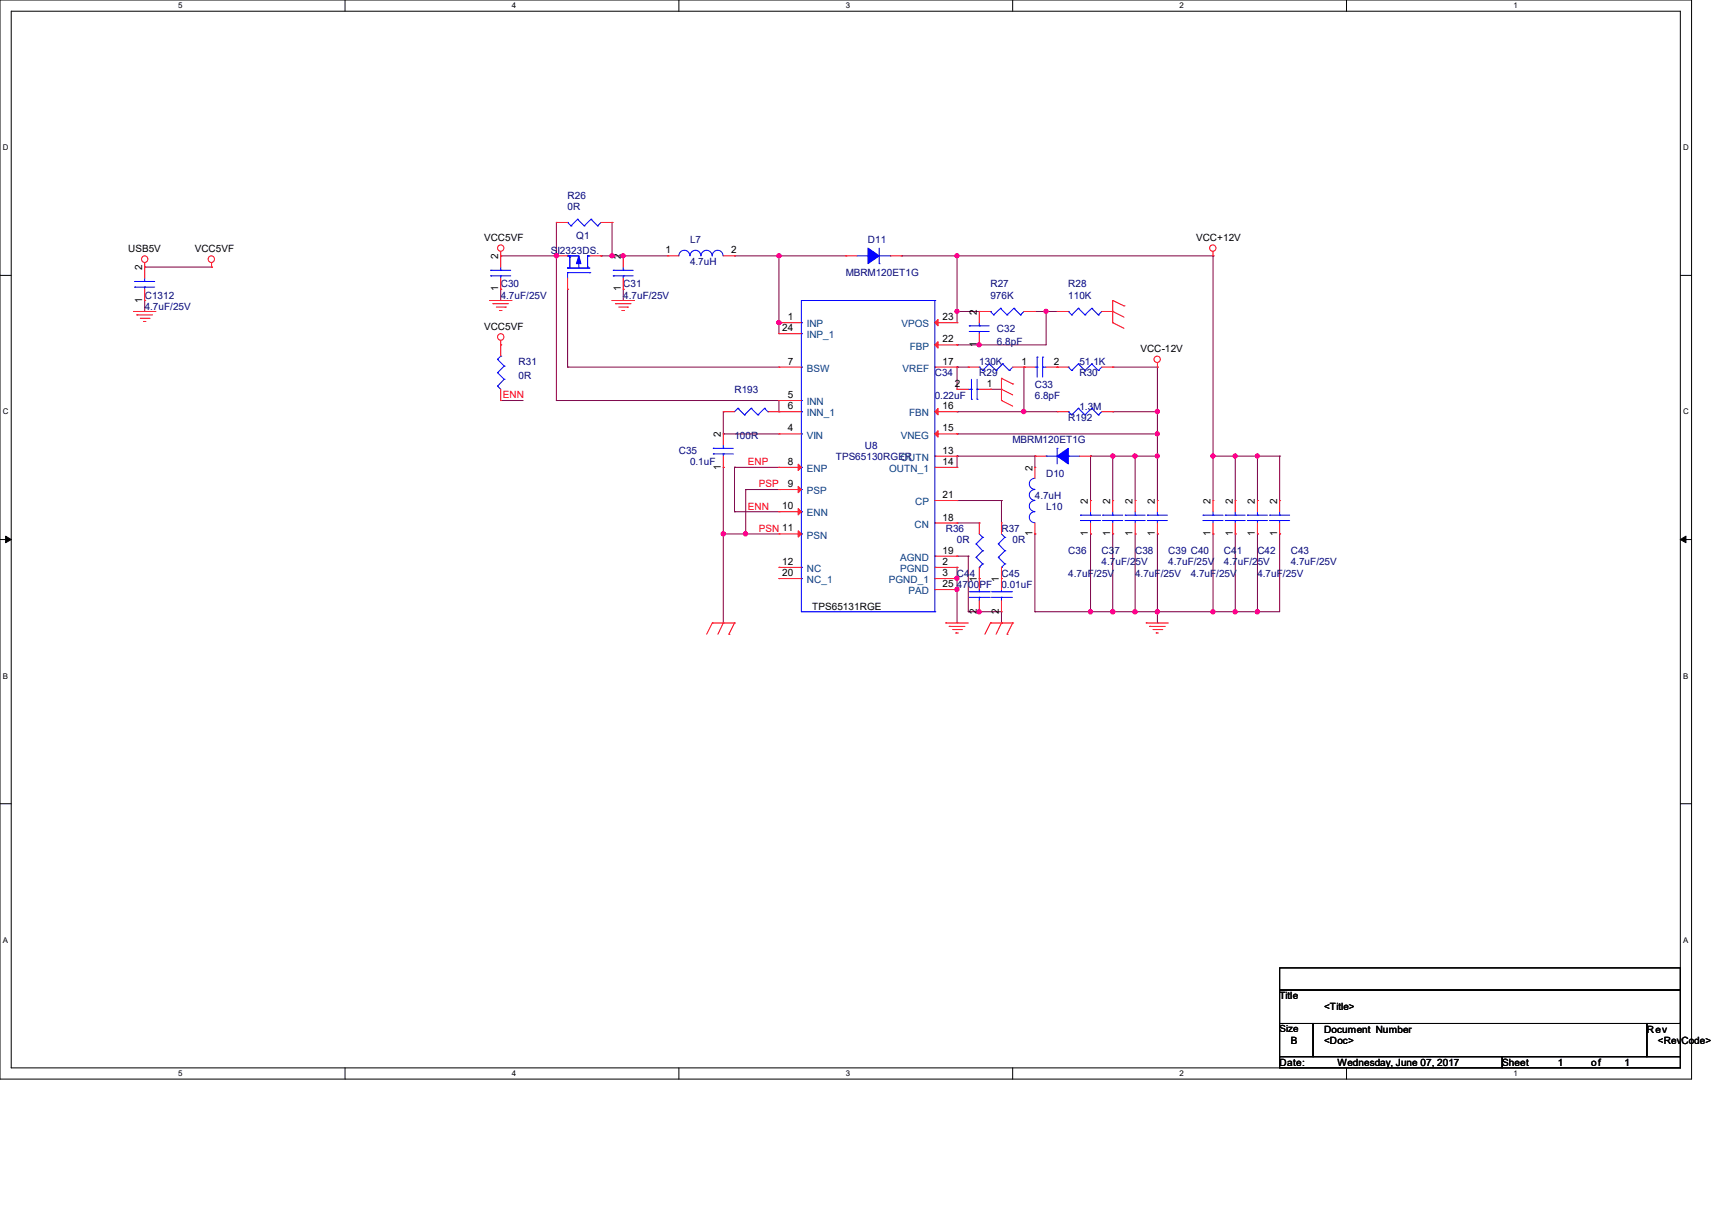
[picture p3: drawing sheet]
<svg xmlns="http://www.w3.org/2000/svg" width="297mm" height="210mm" viewBox="0 0 297 210" stroke-linecap="round" stroke-linejoin="round" font-family="sans-serif">
<path d="M0 0h293.5v187.3h-293.5zM1.9 1.9h289.6v183.4h-289.6z" fill="none" stroke="#000" stroke-width=".17"/>
<g fill="#fff">
<path d="M30.9 .2h.8v1.5h-.8z"/>
<path d="M30.9 185.5h.8v1.6h-.8z"/>
</g>
<path d="M59.9 0v1.9M59.9 185.3v2" fill="none" stroke="#000" stroke-width=".17"/>
<g fill="#fff">
<path d="M88.8 .2h.8v1.5h-.8z"/>
<path d="M88.8 185.5h.8v1.6h-.8z"/>
</g>
<path d="M117.8 0v1.9M117.8 185.3v2" fill="none" stroke="#000" stroke-width=".17"/>
<g fill="#fff">
<path d="M146.7 .2h.8v1.5h-.8z"/>
<path d="M146.7 185.5h.8v1.6h-.8z"/>
</g>
<path d="M175.7 0v1.9M175.7 185.3v2" fill="none" stroke="#000" stroke-width=".17"/>
<g fill="#fff">
<path d="M204.6 .2h.8v1.5h-.8z"/>
<path d="M204.6 185.5h.8v1.6h-.8z"/>
</g>
<path d="M233.6 0v1.9M233.6 185.3v2" fill="none" stroke="#000" stroke-width=".17"/>
<g fill="#fff">
<path d="M262.6 .2h.7v1.5h-.7z"/>
<path d="M262.6 185.5h.7v1.6h-.7z"/>
<path d="M.5 24.8h1v1.6h-1z"/>
<path d="M292 24.8h1v1.6h-1z"/>
<path d="M.5 70.7h1v1.5h-1z"/>
<path d="M292 70.7h1v1.5h-1z"/>
</g>
<path d="M0 47.8h1.9M291.5 47.8h2" fill="none" stroke="#000" stroke-width=".17"/>
<g fill="#fff">
<path d="M.5 116.5h.9v1.6h-.9z"/>
<path d="M292 116.5h.9v1.6h-.9z"/>
</g>
<path d="M0 93.6h1.9M291.5 93.6h2" fill="none" stroke="#000" stroke-width=".17"/>
<path d="M1 93l.9 .6-.9 .6zM291.5 93.6l1-.6v1.2z" fill="#000" stroke="#000" stroke-width=".17"/>
<g fill="#fff">
<path d="M.5 162.4h.9v1.5h-.9z"/>
<path d="M292 162.4h.9v1.5h-.9z"/>
</g>
<path d="M0 139.5h1.9M291.5 139.5h2M222 168h69.5v3.8h-69.5zM222 171.8h69.5v5.8h-69.5zM222 177.6h5.8v5.8h-5.8zM227.8 177.6h57.9v5.8h-57.9zM285.7 177.6h5.8v5.8h-5.8zM222 183.4h38.6v1.9h-38.6zM260.6 183.4h30.9v1.9h-30.9z" fill="none" stroke="#000" stroke-width=".17"/>
<g fill="none" stroke="#800040" stroke-width=".17">
<path d="M96.5 38.6h.1M96.5 38.6v30.9M106.2 38.6h.1M106.2 38.6v5.8M25.1 52.2h.1M25.1 46.4h11.6M25.1 52.2v1.9M36.7 46.4h.1M86.9 44.4h.1M86.9 50.2h.1M86.9 44.4h9.6M86.9 50.2v2"/>
<path d="M96.5 44.4h.1M98.5 50.2h.1M98.5 50.2v13.5M104.3 44.4h.1M104.3 44.4h11.5M106.2 44.4h.1M108.1 44.4h.1M108.1 50.2h.1M108.1 50.2v2M127.4 44.4h.1M127.4 44.4h19.3M135.1 44.4h.1"/>
<path d="M135.1 56h.1M135.1 44.4v13.5M156.4 44.4h.1M156.4 44.4h54M166 54.1h.1M166 44.4h.1M166 59.9h.1M166 44.4v11.6M166 54.1h3.9M169.9 59.9h.1M179.5 54.1h.1M179.5 54.1h3.9"/>
<path d="M181.5 54.1h.1M181.5 54.1v5.8h-15.5M210.4 44.4h.1M210.4 44.4v42.5M86.9 69.5h.1M86.9 69.5h3.9M96.5 69.5h.1M96.5 69.5h38.6M98.5 63.7h.1M98.5 63.7h36.6M125.5 71.5h.1M125.5 75.3h.1"/>
<path d="M125.5 75.3h9.6M125.5 71.5v3.8M135.1 69.5h.1M135.1 69.5v2M166 79.2h.1M166 75.3h.1M166 63.7h.1M166 71.5h.1M166 79.2h13.5M166 63.7v3.9M166 79.2v1.9M166 75.3h34.8"/>
<path d="M166 63.7h2M166 71.5h17.4M171.8 67.6h.1M171.8 67.6h1.9M177.6 63.7h.1M177.6 71.5h.1M177.6 63.7v7.8M179.5 79.2h.1M179.5 79.2v1.9M189.2 79.2h.1M189.2 79.2h11.6M189.2 79.2v7.7"/>
<path d="M193 79.2h.1M193 71.5h.1M193 63.7h.1M193 79.2v7.7M193 63.7h7.8M193 71.5h7.8M196.9 79.2h.1M196.9 79.2v7.7M200.8 75.3h.1M200.8 79.2h.1M200.8 63.7h.1M200.8 63.7v23.2"/>
<path d="M210.4 79.2h.1M210.4 79.2h11.6M214.3 79.2h.1M214.3 79.2v7.7M218.1 79.2h.1M218.1 79.2v7.7M222 79.2h.1M222 79.2v7.7M125.5 81.1h.1M125.5 92.7h.1M125.5 81.1v27M125.5 92.7h9.6"/>
<path d="M127.4 88.8h.1M127.4 81.1h.1M127.4 88.8h7.7M127.4 81.1h7.7M127.4 81.1v7.7M129.4 92.7h.1M129.4 85h.1M129.4 85h5.7M129.4 85v7.7M166 90.8h.1M166 98.5h.1M166 86.9h.1"/>
<path d="M166 98.5v9.6M166 90.8h3.9M166 86.9h7.7M166 96.5h2M168 96.5h.1M168 96.5v9.7M173.7 86.9h.1M173.7 86.9v3.9M179.5 92.7h.1M179.5 92.7v13.5M189.2 92.7h.1M189.2 92.7v13.5"/>
<path d="M193 92.7h.1M193 92.7v13.5M196.9 92.7h.1M196.9 92.7v13.5M200.8 92.7h.1M200.8 92.7v15.4M210.4 92.7h.1M210.4 92.7v13.5M214.3 92.7h.1M214.3 92.7v13.5M218.1 92.7h.1M218.1 92.7v13.5"/>
<path d="M222 92.7h.1M222 92.7v13.5h-42.5M166 108.1h.1M166 100.4h.1M168 106.2h.1M168 106.2h5.7v1.9M169.9 106.2h.1M173.7 108.1h.1M179.5 106.2h.1M189.2 106.2h.1M193 106.2h.1M196.9 106.2h.1"/>
<path d="M200.8 106.2h.1M200.8 108.1h.1M210.4 106.2h.1M214.3 106.2h.1M218.1 106.2h.1"/>
</g>
<g fill="#f0f" stroke="#f0f" stroke-width=".17">
<circle cx="200.8" cy="75.3" r=".36"/>
<circle cx="200.8" cy="79.1" r=".36"/>
<circle cx="196.9" cy="79.1" r=".37"/>
<circle cx="189.2" cy="106.2" r=".37"/>
<circle cx="193" cy="79.1" r=".37"/>
<circle cx="200.8" cy="106.2" r=".37"/>
<circle cx="196.9" cy="106.2" r=".38"/>
<circle cx="193" cy="106.2" r=".38"/>
<circle cx="200.8" cy="71.4" r=".37"/>
<circle cx="169.9" cy="106.2" r=".37"/>
<circle cx="166" cy="102.3" r=".36"/>
<circle cx="135.1" cy="56" r=".37"/>
<circle cx="135.1" cy="44.4" r=".37"/>
<circle cx="166" cy="100.4" r=".37"/>
<circle cx="177.6" cy="71.4" r=".38"/>
<circle cx="166" cy="54" r=".36"/>
<circle cx="166" cy="44.4" r=".36"/>
<circle cx="169.9" cy="59.8" r=".36"/>
<circle cx="181.5" cy="54" r=".36"/>
<circle cx="210.4" cy="79.1" r=".36"/>
<circle cx="210.4" cy="106.2" r=".37"/>
<circle cx="214.3" cy="106.2" r=".37"/>
<circle cx="218.1" cy="106.2" r=".37"/>
<circle cx="214.3" cy="79.1" r=".36"/>
<circle cx="218.1" cy="79.1" r=".36"/>
<circle cx="108.1" cy="44.4" r=".36"/>
<circle cx="106.2" cy="44.4" r=".37"/>
<circle cx="129.3" cy="92.6" r=".37"/>
<circle cx="96.5" cy="44.4" r=".37"/>
<circle cx="125.5" cy="92.6" r=".37"/>
</g>
<g fill="none" stroke="#f00" stroke-width=".17">
<path d="M96.5 38.6h.1M96.5 38.6h2M104.3 38.6h1.9M106.2 38.6h.1M23.2 54.1h.1M23.2 54.1h3.9M23.7 54.7h.1M23.7 54.7h2.8M24.3 55.2h1.6M24.9 55.8h.1M24.9 55.8h.4M25.1 46.4h.1"/>
<path d="M25.1 52.2h.1M25.1 45.6v2.7M25.1 50.2v2M25.9 55.2h.1M36.7 46.4h.1M36.7 45.6v.8M85 52.2h.1M85 52.2h3.8M85.5 52.7h.1M85.5 52.7h2.7M86.1 53.3h1.6M86.7 53.9h.1"/>
<path d="M86.7 53.9h.4M86.9 44.4h.1M86.9 59.9h.1M86.9 50.2h.1M86.9 43.6v2.8M86.9 48.3v1.9M86.9 59.1v2.7M87.7 53.3h.1M96.5 44.4h.1M96.5 44.4h2M98.5 50.2h.1M98.5 48.3v1.9"/>
<path d="M102.3 44.4h2M104.3 44.4h.1M106.2 52.2h.1M106.2 52.2h3.9M106.8 52.7h.1M106.8 52.7h2.7M107.4 53.3h1.5M107.9 53.9h.1M107.9 53.9h.4M108.1 50.2h.1M108.1 44.4h.1M108.1 44.4v2"/>
<path d="M108.1 48.3v1.9M108.9 53.3h.1M115.8 44.4h.1M115.8 44.4h2M125.5 44.4h1.9M127.4 44.4h.1M135.1 56h.1M135.1 57.9h.1M135.1 56h3.9M135.1 57.9h3.9M146.7 44.4h.1M146.7 44.4h2"/>
<path d="M154.4 44.4h2M156.4 44.4h.1M162.2 56h3.8M162.2 59.9h3.8M166 59.9h.1M166 56h.1M169.9 54.1h.1M169.9 59.9h.1M169.9 54.1h1.9M169.9 54.1v1.9M169.9 57.9v2M177.6 54.1h1.9"/>
<path d="M179.5 54.1h.1M183.4 54.1h.1M183.4 54.1h1.9M191.1 54.1h1.9M193 56h.1M193 52.2h.1M193 54.1h.1M193 56l2 1M193 52.2v3.8M193 52.2l2 .9M193 54.1l2 .9M195 53.1h.1"/>
<path d="M210.4 44.4h.1M210.4 43.6v.8M86.9 69.5h.1M86.9 67.6v1.9M125.5 71.5h.1M125.5 75.3h.1M125.5 71.5h1.9M125.5 75.3v1.9M125.5 79.2v1.9M133.2 71.5h5.8M135.1 71.5h.1M135.1 75.3h.1"/>
<path d="M135.1 69.5h.1M135.1 63.7h.1M135.1 63.7h3.9M135.1 75.3h3.9M135.1 69.5h3.9M162.2 71.5h3.8M162.2 63.7h3.8M162.2 79.2h3.8M162.2 75.3h3.8M166 79.2h.1M166 75.3h.1M166 71.5h.1"/>
<path d="M166 63.7h.1M166 67.6h.1M166 67.6h2M168 63.7h.1M168 63.7h1.9M169.9 67.6h1.9M171.8 67.6h.1M173.7 69.5h.1M173.7 65.7h.1M173.7 67.6h.1M173.7 69.5l2 1M173.7 65.7v3.8"/>
<path d="M173.7 65.7l2 .9M173.7 67.6l2 .9M175.7 66.6h.1M175.7 63.7h3.8M177.6 63.7h.1M179.5 79.2h.1M179.5 79.2h2M181.5 63.7h3.8M183.4 71.5h.1M183.4 63.7h.1M183.4 71.5h1.9M187.3 79.2h1.9"/>
<path d="M189.2 79.2h.1M191.1 71.5h1.9M191.1 63.7h1.9M193 71.5h.1M193 63.7h.1M200.8 63.7h.1M200.8 62.9v.8M125.5 81.1h.1M135.1 81.1h.1M135.1 85h.1M135.1 88.8h.1M135.1 92.7h.1"/>
<path d="M135.1 98.5h.1M135.1 98.5h3.9M135.1 81.1h3.9M135.1 85h3.9M135.1 88.8h3.9M135.1 92.7h3.9M162.2 98.5h3.8M162.2 81.1h3.8M162.2 90.8h3.8M162.2 96.5h3.8M162.2 86.9h3.8M166 98.5h.1"/>
<path d="M166 81.1h.1M166 90.8h.1M166 96.5h.1M166 86.9h.1M169.9 90.8h.1M169.9 90.8v1.9M169.9 98.5v3.8M173.7 90.8h.1M173.7 90.8v1.9M173.7 98.5v3.8M179.5 92.7h.1M179.5 81.1h.1"/>
<path d="M179.5 81.1v1.9M179.5 90.8v1.9M189.2 92.7h.1M189.2 86.9h.1M189.2 86.9v1.9M189.2 90.8v1.9M193 92.7h.1M193 86.9h.1M193 86.9v1.9M193 90.8v1.9M196.9 92.7h.1M196.9 86.9h.1"/>
<path d="M196.9 86.9v1.9M196.9 90.8v1.9M200.8 92.7h.1M200.8 86.9h.1M200.8 86.9v1.9M200.8 90.8v1.9M210.4 92.7h.1M210.4 86.9h.1M210.4 86.9v1.9M210.4 90.8v1.9M214.3 92.7h.1M214.3 86.9h.1"/>
<path d="M214.3 86.9v1.9M214.3 90.8v1.9M218.1 92.7h.1M218.1 86.9h.1M218.1 86.9v1.9M218.1 90.8v1.9M222 92.7h.1M222 86.9h.1M222 86.9v1.9M222 90.8v1.9M123.6 108.1h.1M123.6 108.1h3.8"/>
<path d="M123.6 108.1l-1 2M125.5 108.1h.1M125.5 108.1l-1 2M126.4 110.1h.1M127.4 108.1h.1M127.4 108.1l-1 2M135.1 100.4h.1M135.1 100.4h3.9M162.2 100.4h3.8M162.2 102.3h3.8M164.1 108.1h.1M164.1 108.1h3.9"/>
<path d="M164.7 108.7h.1M164.7 108.7h2.7M165.3 109.3h1.5M165.8 109.9h.1M165.8 109.9h.4M166 100.4h.1M166 102.3h.1M166.8 109.3h.1M169.9 100.4h.1M169.9 106.2h.1M169.9 104.3v1.9M171.8 108.1h.1"/>
<path d="M171.8 108.1h3.9M171.8 108.1l-.9 2M173.7 108.1h.1M173.7 100.4h.1M173.7 106.2h.1M173.7 104.3v1.9M173.7 108.1l-.9 2M174.7 110.1h.1M175.7 108.1h.1M175.7 108.1l-1 2M198.8 108.1h.1M198.8 108.1h3.9"/>
<path d="M199.4 108.7h.1M199.4 108.7h2.7M200 109.3h1.5M200.6 109.9h.1M200.6 109.9h.4M201.5 109.3h.1"/>
<circle cx="25.1" cy="45" r=".56"/>
<circle cx="36.6" cy="45" r=".56"/>
<circle cx="86.9" cy="58.5" r=".56"/>
<circle cx="86.9" cy="43.1" r=".55"/>
<circle cx="210.4" cy="43.1" r=".55"/>
<circle cx="200.7" cy="62.4" r=".55"/>
</g>
<g fill="none" stroke="#00f" stroke-width=".17">
<path d="M98.5 38.6h.1M98.5 38.6l.6 .6M99.1 39.2h.1M100.2 38.1h.1M100.2 38.1l-1.1 1.1M100.2 38.1l1.1 1.1M101.3 39.2h.1M102.5 38.1h.1M102.5 38.1l1.2 1.1M102.5 38.1l-1.2 1.1M103.7 39.2h.1M104.3 38.6l-.6 .6"/>
<path d="M23.4 48.9h.1M23.4 49.8h.1M23.4 48.9h3.4M23.4 49.8h3.4M25.1 49.8h.1M25.1 48.9h.1M25.1 48.3v.6M25.1 49.8v.4M85.1 46.9h.1M85.1 47.9h.1M85.1 46.9h3.5M85.1 47.9h3.5"/>
<path d="M86.9 47.9h.1M86.9 46.9h.1M86.9 46.4v.5M86.9 47.9v.4M98.5 46.5h.1M98.5 44.4h.1M98.5 47.3h.1M98.5 46.5h3.8M98.5 44.4h1.9M98.5 47.3v1M98.5 47.3h3.8M98.8 44.6h.1"/>
<path d="M98.8 44.4h.1M98.8 44.4v2.1M100.4 46.5h.1M100.4 45.4v1.1M101.9 44.4h.1M101.9 46.4h.1M101.9 46.5h.1M101.9 44.4h.4M101.9 44.4v2.1M102.3 47.3h.1M106.4 46.9h.1M106.4 47.9h.1"/>
<path d="M106.4 46.9h3.5M106.4 47.9h3.5M108.1 47.9h.1M108.1 46.9h.1M108.1 46.4v.5M108.1 47.9v.4M117.8 44.4a.95 .95 0 0 1 .9-1 .95 .95 0 0 1 1 1M119.7 44.4a.93 .93 0 0 1 .9-1 .93 .93 0 0 1 1 1M121.6 44.4a.95 .95 0 0 1 1-1 .95 .95 0 0 1 .9 1M123.6 44.4a.93 .93 0 0 1 .9-1 .93 .93 0 0 1 .9 1M139 52.2h.1M139 56h.1"/>
<path d="M139 57.9h.1M139 52.2h23.2M139 52.2v54M148.7 44.4h1.9M150.6 44.4h.1M152.5 45.8h.1M152.5 44.4h1.9M152.5 43.1v2.7M154.4 44.4h.1M162.2 52.2h.1M162.2 59.9h.1M162.2 56h.1"/>
<path d="M162.2 52.2v54M168.1 56.6h.1M168.1 57.5h.1M168.1 56.6h3.5M168.1 57.5h3.5M169.9 57.5h.1M169.9 56.6h.1M169.9 56v.6M169.9 57.5v.4M171.8 54.1h.1M171.8 54.1l.6 .6M172.4 54.7h.1"/>
<path d="M173.6 53.5h.1M173.6 53.5l-1.2 1.2M173.6 53.5l1.1 1.2M174.7 54.7h.1M175.9 53.5h.1M175.9 53.5l1.1 1.2M175.9 53.5l-1.2 1.2M177 54.7h.1M177.6 54.1l-.6 .6M185.3 54.1h.1M185.3 54.1l.6 .6M185.9 54.7h.1"/>
<path d="M187.1 53.5h.1M187.1 53.5l-1.2 1.2M187.1 53.5l1.1 1.2M188.2 54.7h.1M189.4 53.5h.1M189.4 53.5l1.1 1.2M189.4 53.5l-1.2 1.2M190.5 54.7h.1M191.1 54.1l-.6 .6M86.3 62.4h.1M86.3 64.7h.1M86.3 67h.1"/>
<path d="M86.3 62.4l1.2 1.1M86.3 64.7l1.2 1.1M86.3 67l.6 .6M86.9 61.8h.1M86.9 61.8l-.6 .6M87.5 65.8h.1M87.5 63.5h.1M87.5 65.8l-1.2 1.2M87.5 63.5l-1.2 1.2M123.7 77.8h.1M123.7 78.8h.1M123.7 77.8h3.5"/>
<path d="M123.7 78.8h3.5M125.5 78.8h.1M125.5 77.8h.1M125.5 77.2v.6M125.5 78.8v.4M128 70.9h.1M128 70.9l1.2 1.1M128 70.9l-.6 .6M129.2 72h.1M130.3 70.9h.1M130.3 70.9l-1.1 1.1M130.3 70.9l1.2 1.1"/>
<path d="M131.5 72h.1M132.6 70.9h.1M132.6 70.9l-1.1 1.1M132.6 70.9l.6 .6M133.2 71.5h.1M139 75.3h.1M139 69.5h.1M139 71.5h.1M139 63.7h.1M162.2 79.2h.1M162.2 75.3h.1M162.2 71.5h.1"/>
<path d="M162.2 63.7h.1M168 67.6h.5M168.5 69.3h.1M168.5 67.6h.1M168.5 65.8v3.5M169.5 67.6h.1M169.5 69.3h.1M169.5 67.6h.4M169.5 65.8v3.5M169.9 63.7h.1M169.9 63.7l.6 .6M170.5 64.3h.1"/>
<path d="M171.6 63.2h.1M171.6 63.2l-1.1 1.1M171.6 63.2l1.2 1.1M172.8 64.3h.1M173.9 63.2h.1M173.9 63.2l1.2 1.1M173.9 63.2l-1.1 1.1M175.1 64.3h.1M175.7 63.7l-.6 .6M179.5 63.7h.4M179.9 63.7h.1M179.9 62h.1"/>
<path d="M179.9 62v3.4M180.9 62h.1M180.9 63.7h.1M180.9 63.7h.6M180.9 62v3.4M181.5 79.2h.1M181.5 79.2h1.9M183.4 77.8h.1M183.4 77.8v2.7M185.3 71.5h.1M185.3 63.7h.1M185.3 79.2h.1"/>
<path d="M185.3 71.5l.6 .5M185.3 63.7l.6 .6M185.3 79.2h2M185.9 72h.1M185.9 64.3h.1M187.1 70.9h.1M187.1 63.2h.1M187.1 70.9l-1.2 1.1M187.1 70.9l1.1 1.1M187.1 63.2l-1.2 1.1M187.1 63.2l1.1 1.1M188.2 72h.1"/>
<path d="M188.2 64.3h.1M189.4 70.9h.1M189.4 63.2h.1M189.4 70.9l1.1 1.1M189.4 70.9l-1.2 1.1M189.4 63.2l1.1 1.1M189.4 63.2l-1.2 1.1M190.5 72h.1M190.5 64.3h.1M191.1 71.5l-.6 .5M191.1 63.7l-.6 .6M139 81.1h.1"/>
<path d="M139 85h.1M139 88.8h.1M139 92.7h.1M139 98.5h.1M162.2 98.5h.1M162.2 81.1h.1M162.2 90.8h.1M162.2 96.5h.1M162.2 86.9h.1M169.3 94.4h.1M169.3 96.7h.1M169.3 96.7l1.2 1.2"/>
<path d="M169.3 94.4l1.2 1.2M169.9 98.5h.1M169.9 92.7l.6 .6M170.5 97.9h.1M170.5 95.6h.1M170.5 93.3h.1M170.5 97.9l-.6 .6M170.5 93.3l-1.2 1.1M170.5 95.6l-1.2 1.1M173.2 94.4h.1M173.2 96.7h.1M173.2 96.7l1.1 1.2"/>
<path d="M173.2 94.4l1.1 1.2M173.7 98.5h.1M173.7 92.7l.6 .6M174.3 97.9h.1M174.3 95.6h.1M174.3 93.3h.1M174.3 97.9l-.6 .6M174.3 93.3l-1.1 1.1M174.3 95.6l-1.1 1.1M179.5 88.8a.95 .95 0 0 0-.9 1 .95 .95 0 0 0 .9 .9M179.5 86.9a.95 .95 0 0 0-.9 .9 .95 .95 0 0 0 .9 1M179.5 85a.93 .93 0 0 0-.9 .9 .93 .93 0 0 0 .9 .9"/>
<path d="M179.5 83a.95 .95 0 0 0-.9 1 .95 .95 0 0 0 .9 .9M187.5 89.4h.1M187.5 90.3h.1M187.5 89.4h3.4M187.5 90.3h3.4M189.2 90.3h.1M189.2 89.4h.1M189.2 88.8v.6M189.2 90.3v.5M191.3 89.4h.1M191.3 90.3h.1M191.3 89.4h3.5"/>
<path d="M191.3 90.3h3.5M193 90.3h.1M193 89.4h.1M193 88.8v.6M193 90.3v.5M195.2 89.4h.1M195.2 90.3h.1M195.2 89.4h3.5M195.2 90.3h3.5M196.9 90.3h.1M196.9 89.4h.1M196.9 88.8v.6"/>
<path d="M196.9 90.3v.5M199.1 89.4h.1M199.1 90.3h.1M199.1 89.4h3.4M199.1 90.3h3.4M200.8 90.3h.1M200.8 89.4h.1M200.8 88.8v.6M200.8 90.3v.5M208.7 89.4h.1M208.7 90.3h.1M208.7 89.4h3.5"/>
<path d="M208.7 90.3h3.5M210.4 90.3h.1M210.4 89.4h.1M210.4 88.8v.6M210.4 90.3v.5M212.6 89.4h.1M212.6 90.3h.1M212.6 89.4h3.4M212.6 90.3h3.4M214.3 90.3h.1M214.3 89.4h.1M214.3 88.8v.6"/>
<path d="M214.3 90.3v.5M216.4 89.4h.1M216.4 90.3h.1M216.4 89.4h3.5M216.4 90.3h3.5M218.1 90.3h.1M218.1 89.4h.1M218.1 88.8v.6M218.1 90.3v.5M220.3 89.4h.1M220.3 90.3h.1M220.3 89.4h3.4"/>
<path d="M220.3 90.3h3.4M222 90.3h.1M222 89.4h.1M222 88.8v.6M222 90.3v.5M139 106.2h.1M139 100.4h.1M139 106.2h23.2M162.2 106.2h.1M162.2 100.4h.1M162.2 102.3h.1M168.1 103.7h3.5"/>
<path d="M168.1 102.7h3.5M169.9 102.7h.1M169.9 103.7h.1M169.9 102.3v.4M169.9 103.7v.6M171.6 103.7h.1M171.6 102.7h.1M172 103.7h3.5M172 102.7h3.5M173.7 102.7h.1M173.7 103.7h.1M173.7 102.3v.4"/>
<path d="M173.7 103.7v.6M175.5 103.7h.1M175.5 102.7h.1"/>
</g>
<g fill="#00f" stroke="#00f" stroke-width=".17">
<path d="M100.4 44.4l.4 1.4h-.8z"/>
<path d="M150.6 43.1l1.9 1.3-1.9 1.4z" fill-rule="evenodd"/>
<path d="M183.4 79.2l1.9-1.4v2.7z" fill-rule="evenodd"/>
</g>
<g fill="#f00" stroke="#f00" stroke-width=".17">
<path d="M138.5 80.6l.5 .5-.5 .6z"/>
<path d="M138.5 84.4l.5 .6-.5 .5z"/>
<path d="M138.5 88.3l.5 .5-.5 .6z"/>
<path d="M138.5 92.1l.5 .6-.5 .5z"/>
<path d="M162.2 75.3l.5-.5v1.1z"/>
<path d="M162.2 71.5l.5-.6v1.1z"/>
<path d="M162.2 59.9l.5-.6v1.1z"/>
<path d="M162.2 56l.5-.5v1.1z"/>
</g>
<g font-size="1.7" fill="#000080">
<text x="98.5" y="34.5">R26</text>
<text x="98.5" y="36.4">0R</text>
<text x="100" y="41.4">Q1</text>
<text x="95.6" y="44.1">SI2323DS.</text>
<text x="119.7" y="42.2">L7</text>
<text x="119.7" y="46">4.7uH</text>
<text x="146.7" y="48">MBRM120ET1G</text>
<text x="150.6" y="42.2">D11</text>
<text x="25.1" y="51.8">C1312</text>
<text x="25.1" y="53.8">4.7uF/25V</text>
<text x="86.9" y="49.9">C30</text>
<text x="86.9" y="51.8">4.7uF/25V</text>
<text x="108.1" y="49.9">C31</text>
<text x="108.1" y="51.8">4.7uF/25V</text>
<text x="171.8" y="49.9">R27</text>
<text x="171.8" y="51.8">976K</text>
<text x="185.3" y="49.9">R28</text>
<text x="185.3" y="51.8">110K</text>
<text x="173" y="57.6">C32</text>
<text x="173" y="59.9">6.8pF</text>
<text x="89.9" y="63.4">R31</text>
<text x="89.9" y="65.7">0R</text>
<text x="162.2" y="65.3">C34</text>
<text x="169.9" y="65.3">R29</text>
<text x="169.9" y="63.4">130K</text>
<text x="187.3" y="65.3">R30</text>
<text x="187.3" y="63.4">51.1K</text>
<text x="127.4" y="68.2">R193</text>
<text x="162.2" y="69.2">0.22uF</text>
<text x="179.5" y="67.3">C33</text>
<text x="179.5" y="69.2">6.8pF</text>
<text x="187.3" y="71.1">1.3M</text>
<text x="127.4" y="76.2">100R</text>
<text x="150" y="77.9">U8</text>
<text x="175.7" y="76.9">MBRM120ET1G</text>
<text x="185.3" y="73.1">R192</text>
<text x="117.8" y="78.8">C35</text>
<text x="119.7" y="80.8">0.1uF</text>
<text x="145" y="79.8">TPS65130RGER</text>
<text x="181.5" y="82.7">D10</text>
<text x="179.5" y="86.6">4.7uH</text>
<text x="181.5" y="88.5">L10</text>
<text x="164.1" y="92.4">R36</text>
<text x="166" y="94.3">0R</text>
<text x="173.7" y="92.4">R37</text>
<text x="175.7" y="94.3">0R</text>
<text x="166" y="100.1">C44</text>
<text x="173.7" y="100.1">C45</text>
<text x="185.3" y="96.2">C36</text>
<text x="185.3" y="100.1">4.7uF/25V</text>
<text x="191.1" y="96.2">C37</text>
<text x="191.1" y="98.1">4.7uF/25V</text>
<text x="196.9" y="96.2">C38</text>
<text x="196.9" y="100.1">4.7uF/25V</text>
<text x="202.7" y="98.1">4.7uF/25V</text>
<text x="202.7" y="96.2">C39 C40</text>
<text x="206.6" y="100.1">4.7uF/25V</text>
<text x="212.3" y="96.2">C41</text>
<text x="212.3" y="98.1">4.7uF/25V</text>
<text x="218.1" y="96.2">C42</text>
<text x="218.1" y="100.1">4.7uF/25V</text>
<text x="223.9" y="98.1">4.7uF/25V</text>
<text x="223.9" y="96.2">C43</text>
<text x="166" y="102">4700PF</text>
<text x="173.7" y="102">0.01uF</text>
</g>
<g font-size="1.7">
<text x="84" y="41.8">VCC5VF</text>
<text x="207.5" y="41.8">VCC+12V</text>
<text x="22.2" y="43.7">USB5V</text>
<text x="24.7" y="46.9" transform="rotate(-90 24.7 46.9)">2</text>
<text x="33.8" y="43.7">VCC5VF</text>
<text x="86.4" y="45" transform="rotate(-90 86.4 45)">2</text>
<text x="107.7" y="45" transform="rotate(-90 107.7 45)">2</text>
<text x="115.4" y="44">1</text>
<text x="126.8" y="44">2</text>
<text x="24.7" y="52.5" transform="rotate(-90 24.7 52.5)">1</text>
<text x="86.4" y="50.6" transform="rotate(-90 86.4 50.6)">1</text>
<text x="107.7" y="50.6" transform="rotate(-90 107.7 50.6)">1</text>
<text x="84" y="57.2">VCC5VF</text>
<text x="135.7" y="57.5">24</text>
<text x="136.7" y="55.6">1</text>
<text x="163.5" y="59.4">22</text>
<text x="163.5" y="55.6">23</text>
<text x="169.4" y="54.7" transform="rotate(-90 169.4 54.7)">2</text>
<text x="136.7" y="63.3">7</text>
<text x="163.5" y="63.3">17</text>
<text x="169.4" y="60.2" transform="rotate(-90 169.4 60.2)">1</text>
<text x="177.2" y="63.3">1</text>
<text x="182.8" y="63.3">2</text>
<text x="197.8" y="61.1">VCC-12V</text>
<text x="136.7" y="69.1">5</text>
<text x="136.7" y="71">6</text>
<text x="163.5" y="71">16</text>
<text x="165.6" y="67.1">2</text>
<text x="171.2" y="67.1">1</text>
<text x="125" y="75.9" transform="rotate(-90 125 75.9)">2</text>
<text x="136.7" y="74.9">4</text>
<text x="163.5" y="74.9">15</text>
<text x="125" y="81.5" transform="rotate(-90 125 81.5)">1</text>
<text x="136.7" y="80.7">8</text>
<text x="163.5" y="78.7">13</text>
<text x="163.5" y="80.7">14</text>
<text x="179.1" y="81.7" transform="rotate(-90 179.1 81.7)">2</text>
<text x="135.7" y="88.4">10</text>
<text x="136.7" y="84.5">9</text>
<text x="163.5" y="86.4">21</text>
<text x="188.7" y="87.5" transform="rotate(-90 188.7 87.5)">2</text>
<text x="192.6" y="87.5" transform="rotate(-90 192.6 87.5)">2</text>
<text x="196.5" y="87.5" transform="rotate(-90 196.5 87.5)">2</text>
<text x="200.3" y="87.5" transform="rotate(-90 200.3 87.5)">2</text>
<text x="210" y="87.5" transform="rotate(-90 210 87.5)">2</text>
<text x="213.8" y="87.5" transform="rotate(-90 213.8 87.5)">2</text>
<text x="217.7" y="87.5" transform="rotate(-90 217.7 87.5)">2</text>
<text x="221.6" y="87.5" transform="rotate(-90 221.6 87.5)">2</text>
<text x="163.5" y="90.3">18</text>
<text x="179.1" y="93.1" transform="rotate(-90 179.1 93.1)">1</text>
<text x="188.7" y="93.1" transform="rotate(-90 188.7 93.1)">1</text>
<text x="192.6" y="93.1" transform="rotate(-90 192.6 93.1)">1</text>
<text x="196.5" y="93.1" transform="rotate(-90 196.5 93.1)">1</text>
<text x="200.3" y="93.1" transform="rotate(-90 200.3 93.1)">1</text>
<text x="210" y="93.1" transform="rotate(-90 210 93.1)">1</text>
<text x="213.8" y="93.1" transform="rotate(-90 213.8 93.1)">1</text>
<text x="217.7" y="93.1" transform="rotate(-90 217.7 93.1)">1</text>
<text x="221.6" y="93.1" transform="rotate(-90 221.6 93.1)">1</text>
<text x="135.7" y="98">12</text>
<text x="135.7" y="100">20</text>
<text x="163.5" y="98">2</text>
<text x="163.5" y="100">3</text>
<text x="163.5" y="96.1">19</text>
<text x="163.5" y="101.9">25</text>
<text x="169.4" y="101" transform="rotate(-90 169.4 101)">1</text>
<text x="173.3" y="101" transform="rotate(-90 173.3 101)">1</text>
<text x="140.9" y="105.9">TPS65131RGE</text>
<text x="169.4" y="106.6" transform="rotate(-90 169.4 106.6)">2</text>
<text x="173.3" y="106.6" transform="rotate(-90 173.3 106.6)">2</text>
<text x="222" y="173.4">Title</text>
<text x="222" y="179.2">Size</text>
<text x="229.7" y="175.3">&lt;Title&gt;</text>
<text x="229.7" y="179.2">Document Number</text>
<text x="285.7" y="179.2">Rev</text>
<text x="222" y="185">Date:</text>
<text x="223.9" y="181.1">B</text>
<text x="229.7" y="181.1">&lt;Doc&gt;</text>
<text x="232.1" y="185">Wednesday, June 07, 2017</text>
<text x="260.6" y="185">Sheet</text>
<text x="270.2" y="185">1</text>
<text x="276.1" y="185">of</text>
<text x="281.8" y="185">1</text>
<text x="287.6" y="181.1">&lt;RevCode&gt;</text>
</g>
<g font-size="1.7" fill="#004080">
<text x="140" y="56.8">INP</text>
<text x="140" y="58.7">INP_1</text>
<text x="156.4" y="56.8">VPOS</text>
<text x="140" y="64.5">BSW</text>
<text x="156.6" y="64.5">VREF</text>
<text x="157.8" y="60.7">FBP</text>
<text x="140" y="70.3">INN</text>
<text x="140" y="76.1">VIN</text>
<text x="140" y="72.3">INN_1</text>
<text x="156.3" y="76.1">VNEG</text>
<text x="157.7" y="72.3">FBN</text>
<text x="140" y="81.9">ENP</text>
<text x="154.2" y="81.9">OUTN_1</text>
<text x="156.2" y="80">OUTN</text>
<text x="140" y="85.8">PSP</text>
<text x="140" y="89.6">ENN</text>
<text x="158.8" y="87.7">CP</text>
<text x="140" y="93.5">PSN</text>
<text x="158.7" y="91.6">CN</text>
<text x="140" y="99.3">NC</text>
<text x="140" y="101.2">NC_1</text>
<text x="154.2" y="101.2">PGND_1</text>
<text x="156.2" y="99.3">PGND</text>
<text x="156.2" y="97.3">AGND</text>
<text x="157.6" y="103.1">PAD</text>
</g>
<g font-size="1.7" fill="#f00">
<text x="87.2" y="69.1">ENN</text>
<text x="129.7" y="80.7">ENP</text>
<text x="129.7" y="88.4">ENN</text>
<text x="131.6" y="84.6">PSP</text>
<text x="131.6" y="92.3">PSN 11</text>
</g>
<g font-size="1.4">
<text x="30.9" y="1.4">5</text>
<text x="88.8" y="1.4">4</text>
<text x="146.7" y="1.4">3</text>
<text x="204.6" y="1.4">2</text>
<text x="262.6" y="1.4">1</text>
<text x=".5" y="26.1">D</text>
<text x="292" y="26.1">D</text>
<text x=".5" y="71.9">C</text>
<text x="292" y="71.9">C</text>
<text x=".5" y="117.8">B</text>
<text x="292" y="117.8">B</text>
<text x=".5" y="163.6">A</text>
<text x="292" y="163.6">A</text>
<text x="30.9" y="186.8">5</text>
<text x="88.8" y="186.8">4</text>
<text x="146.7" y="186.8">3</text>
<text x="204.6" y="186.8">2</text>
<text x="262.6" y="186.8">1</text>
</g>
</svg>
